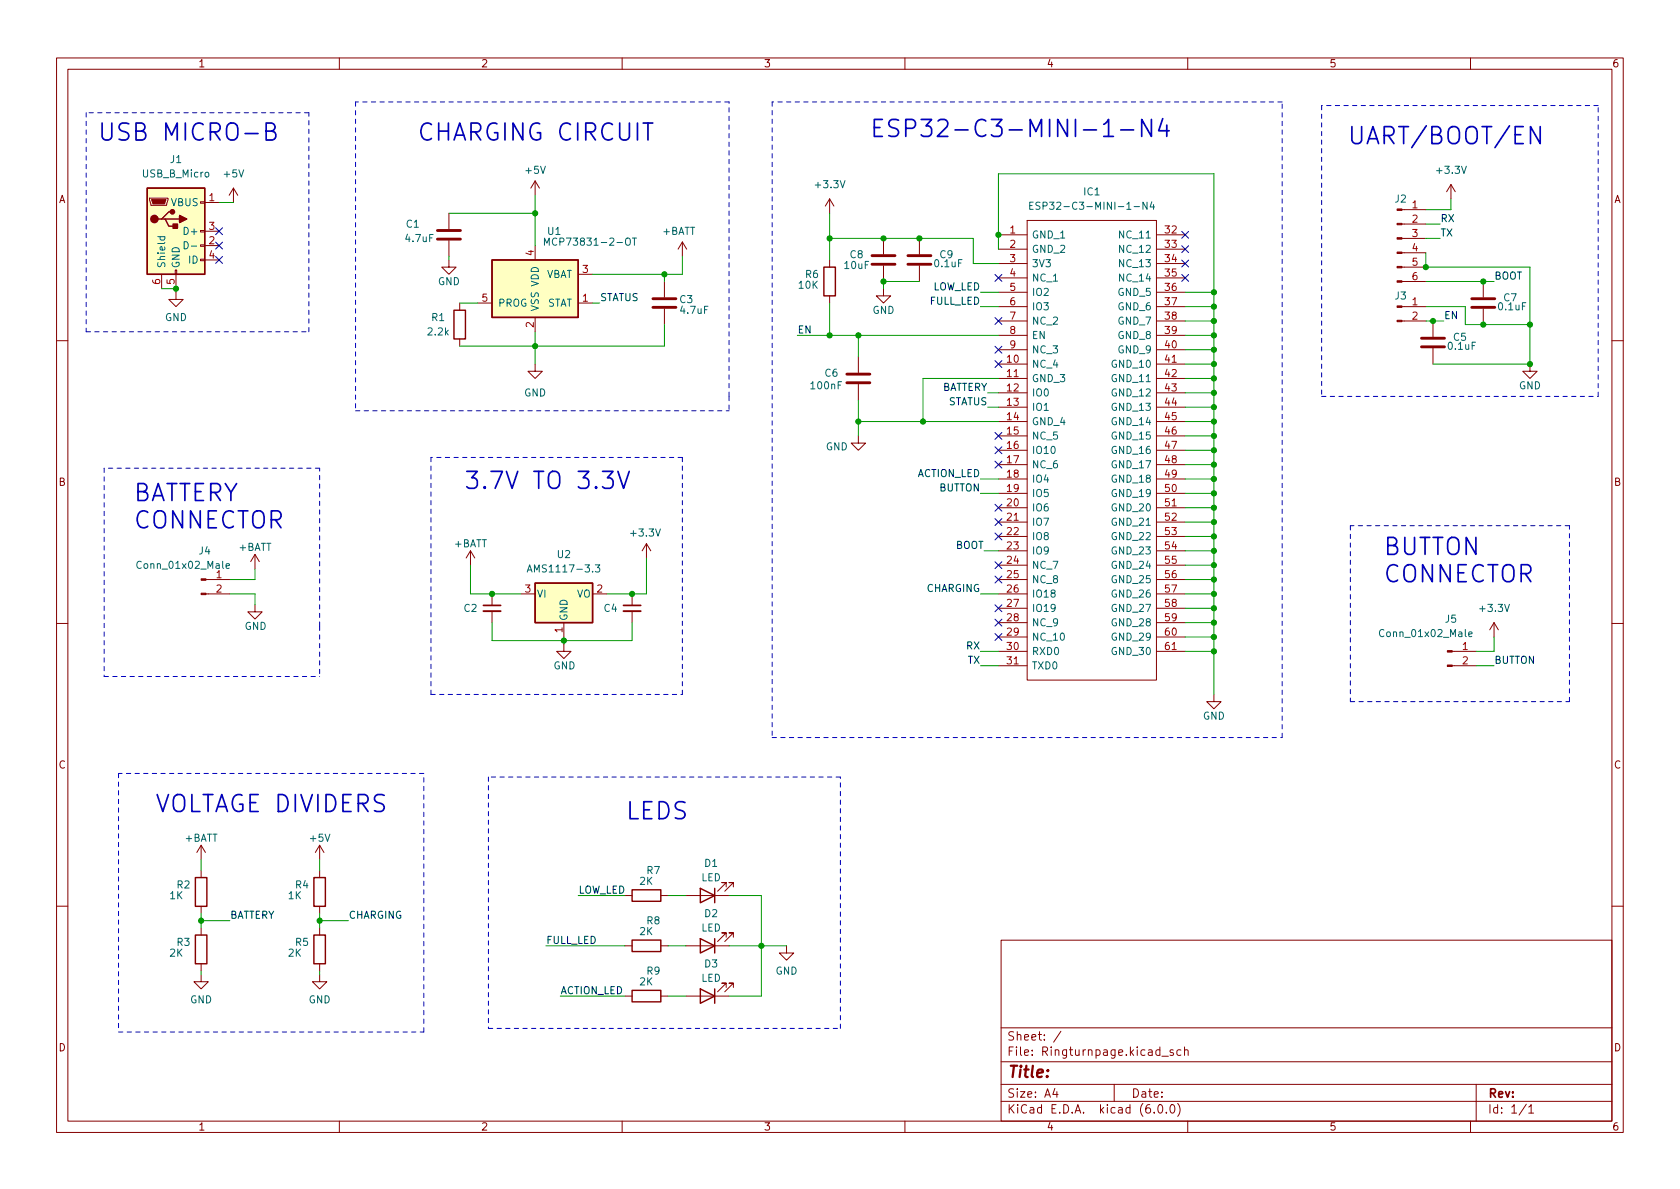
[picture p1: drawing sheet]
<svg xmlns="http://www.w3.org/2000/svg" width="297mm" height="210mm" viewBox="0 0 297 210" stroke-linecap="round" stroke-linejoin="round" font-family="sans-serif">
<g fill="none" stroke="#840000" stroke-width=".18">
<path d="M10 10.2h277v190.1h-277zM12 12.2h273v186.1h-273zM60 10.2v2M110 10.2v2M160 10.2v2M210 10.2v2M260 10.2v2M26.4 35h3.3v.3l-.2 1h-2.8zM35.4 35.7h.8v.2h-.8zM36.2 35.8h2.5M41.3 33.3l-.8 1.2M41.3 33.3v2.5"/>
<path d="M41.3 33.3l.7 1.2M79.4 37.7v2.8M94.6 32l-.7 1.3M94.6 32v2.5M94.6 32l.8 1.3M146.7 35.2l-.8 1.2M146.7 35.2v2.5M146.7 35.2l.7 1.2M181.6 39h22.9v81.3h-22.9zM247.9 39.6h4.2M247.9 37.1h4.2M256.5 32.6l-.7 1.3"/>
<path d="M256.5 32.6v2.6M256.5 32.6l.8 1.3M28.6 48.5v2.5M31 47.7h.2v.8h-.2zM31.1 51.7v1.3h1.3l-1.3 1.2-1.3-1.2h1.3M31.1 48.5v2.5M35.4 45.8h.8v.3h-.8zM35.4 43.3h.8v.3h-.8zM35.4 40.8h.8v.2h-.8zM36.2 43.4h2.5M36.2 40.9h2.5M36.2 46h2.5"/>
<path d="M79.4 46v1.2h1.2l-1.2 1.3-1.3-1.3h1.3M79.4 42.5v2.8M81.3 53.6v1.3M81.3 59.9v1.3M84.5 53.6h2.5M94.6 43.4v2.6M94.6 56.1v2.6M102.2 53.6h2.6M102.2 48.5h2.6M117.5 49.8v2.8M117.5 54.6v2.8M120.6 42.8l-.7 1.3"/>
<path d="M120.6 42.8v2.5M120.6 42.8l.8 1.3M146.7 46v1.2M146.7 52.3v1.3M156.2 51v1.3h1.3l-1.3 1.3-1.3-1.3h1.3M156.2 42.2v2.8M156.2 47v2.8M162.6 42.2v2.8M162.6 47v2.8M176.5 41.5h5.1M176.5 44.1h5.1M176.5 46.6h5.1"/>
<path d="M176.5 49.1h5.1M176.5 51.7h5.1M176.5 54.2h5.1M176.5 56.8h5.1M176.5 59.3h5.1M204.5 41.5h5M204.5 44.1h5M204.5 46.6h5M204.5 49.1h5M204.5 51.7h5M204.5 54.2h5M204.5 56.8h5"/>
<path d="M204.5 59.3h5M247.9 54.2h4.2M247.9 56.8h4.2M247.9 49.8h4.2M247.9 47.2h4.2M247.9 44.7h4.2M247.9 42.2h4.2M253.4 56.8v2.8M262.3 49.8v2.8M262.3 54.6v2.8M10 60.2h2M94.6 64.4v1.3h1.3l-1.3 1.2-1.3-1.2h1.3"/>
<path d="M151.8 77.1v1.3h1.2l-1.2 1.2-1.3-1.2h1.3M151.8 63.1v2.8M151.8 67.9v2.8M176.5 64.4h5.1M176.5 66.9h5.1M176.5 69.5h5.1M176.5 72h5.1M176.5 74.5h5.1M176.5 77.1h5.1M176.5 79.6h5.1M176.5 61.8h5.1M204.5 64.4h5"/>
<path d="M204.5 66.9h5M204.5 69.5h5M204.5 72h5M204.5 74.5h5M204.5 77.1h5M204.5 79.6h5M204.5 61.8h5M253.4 61.6v2.8M270.5 64.4v1.3h1.3l-1.3 1.2-1.3-1.2h1.3M285 60.2h2M45.1 98l-.8 1.3M45.1 98v2.6"/>
<path d="M45.1 98l.7 1.3M83.2 97.4l-.8 1.3M83.2 97.4v2.5M83.2 97.4l.7 1.3M114.3 96.1l.8 1.3M114.3 96.1v2.6M114.3 96.1l-.8 1.3M176.5 82.2h5.1M176.5 84.7h5.1M176.5 87.2h5.1M176.5 89.8h5.1M176.5 92.3h5.1"/>
<path d="M176.5 94.9h5.1M176.5 97.4h5.1M176.5 99.9h5.1M204.5 82.2h5M204.5 84.7h5M204.5 87.2h5M204.5 89.8h5M204.5 92.3h5M204.5 94.9h5M204.5 97.4h5M204.5 99.9h5M10 110.2h2"/>
<path d="M36.4 102.5h4.2M36.4 105h4.2M45.1 106.9v1.3h1.3l-1.3 1.3-1.3-1.3h1.3M87 105v2.1M87 108.1v2M92.1 105h2.5M99.7 113.9v1.3h1.3l-1.3 1.3-1.3-1.3h1.3M99.7 110.1v2.5M104.8 105h2.5M111.8 105v2.1M111.8 108.1v2M176.5 102.5h5.1"/>
<path d="M176.5 105h5.1M176.5 107.6h5.1M176.5 110.1h5.1M176.5 112.6h5.1M176.5 115.2h5.1M176.5 117.7h5.1M204.5 102.5h5M204.5 105h5M204.5 107.6h5M204.5 110.1h5M204.5 112.6h5M204.5 115.2h5"/>
<path d="M256.8 115.2h4.2M256.8 117.7h4.2M264.2 110.1l-.8 1.3M264.2 110.1v2.5M264.2 110.1l.7 1.3M285 110.2h2M214.6 122.8v1.3h1.3l-1.3 1.2-1.2-1.2h1.2M35.6 149.5v2.5M35.6 153.9v1.3M35.6 149.5l-.8 1.2M35.6 149.5l.7 1.2M56.5 149.5l-.7 1.2"/>
<path d="M56.5 149.5v2.5M56.5 153.9v1.3M56.5 149.5l.8 1.2M110.5 158.4h1.3M116.8 158.4h1.3M121.3 158.4h7.6M128.4 156.8v-.7h-.8h.8l-1.5 1.5M129.7 156.8v-.7h-.8h.8l-1.6 1.5M10 160.2h2M35.6 172.3v1.3h1.2l-1.2 1.3-1.3-1.3h1.3M35.6 160.3v1.2M35.6 164.1v1.2"/>
<path d="M35.6 170.4v1.3M56.5 172.3v1.3h1.3l-1.3 1.3-1.3-1.3h1.3M56.5 160.3v1.2M56.5 164.1v1.2M56.5 170.4v1.3M110.5 176.1h1.3M110.5 167.3h1.3M116.8 176.1h1.3M116.8 167.3h1.3M121.3 176.1h7.6M121.3 167.3h7.6M128.4 174.6v-.7h-.8h.8l-1.5 1.5"/>
<path d="M128.4 165.7v-.7h-.8h.8l-1.5 1.5M129.7 174.6v-.7h-.8h.8l-1.6 1.5M129.7 165.7v-.7h-.8h.8l-1.6 1.5M139.1 167.3v1.2h1.2l-1.2 1.3-1.3-1.3h1.3M177 166.3h108v32h-108zM285 160.2h2M60 198.3v2M110 198.3v2M160 198.3v2M177 194.8h108M177 191.8h108M177 187.8h108"/>
<path d="M177 181.8h108M186.5 192.5l-.4 1h1M186.9 193v1M187.6 182.4l-1.3 1.9M197 191.8v3M204.1 196.7v.1M204.9 195.4l.2-.1a.81 .81 0 0 1 .6 .7 .81 .81 0 0 1-.3 .8h-.2a.81 .81 0 0 1-.6-.6 .81 .81 0 0 1 .3-.8zM205.4 186.8h1.2M206.2 196.7v.1M207.1 195.4l.1-.1a.81 .81 0 0 1 .6 .7 .81 .81 0 0 1-.3 .8h-.1a.81 .81 0 0 1-.6-.6 .81 .81 0 0 1 .3-.8zM207.4 185.7l-.3-.1-.2 .2v.3l.5 .1v.4h-.5M208.2 195.1a1.72 1.72 0 0 1 0 2.3"/>
<path d="M208.8 185.7l-.4-.1-.3 .3v.4l.1 .3h.6M209.4 185.8l.2-.2 .4 .1 .1 .9M209.4 185.1v1.5M210 198.3v2M260 198.3v2M261 191.8v6.5M269.9 195.3l-1.3 1.9M270.3 195.8l.4-.5v1.5M270.3 196.8h.9"/>
</g>
<g fill="none" stroke="#006464" stroke-width=".18">
<path d="M182.1 36.4h.4M182.7 35.7h-.6v1.3h.6M183.9 35.8l-.5-.1-.2 .2v.3l.6 .3 .1 .3-.3 .2h-.4M202.8 35.7v1.3l-.7-1.3v1.3M203.7 35.7l-.3 .9h.7M204 36.2v.8M27.9 41.9h1.2M28.4 41.9l-.1 .3 .2 .3 .6-.2v-.4M32.6 42.7a.64 .64 0 0 1 .7 .7 .64 .64 0 0 1-.7 .6zM33.8 43.5h1M96.3 43.4v-1.3l.4 .9 .4-.9v1.3M111.8 42.1h.7"/>
<path d="M112.2 42.1v1.3M105.3 99.9h.7l-.4 .5 .4 .1v.5l-.2 .2-.5-.2M40 100.1l.6-.1-.1-.3h-.3l-.2 .2v.6h.5M93.2 101.2l.4-1.3 .5 1.3M93.3 100.8h.6M259.7 112.2l.6-.2-.1-.2-.3-.1-.2 .2v.6h.5"/>
</g>
<g fill="none" stroke="#840000" stroke-width=".51">
<path d="M77.3 40.8h4.1M77.3 42.3h4.1M115.4 54.4h4.1M115.4 52.8h4.1M154.2 46.7h4M154.2 45.2h4M160.5 46.7h4.1M160.5 45.2h4.1M251.3 59.8h4.1M260.2 54.4h4.1M260.2 52.8h4.1M149.7 66.2h4.1"/>
<path d="M149.7 67.7h4.1M251.3 61.3h4.1"/>
</g>
<g fill="#ffffc2" stroke="#ffffc2" stroke-width=".18">
<path d="M26 33.3h10.2v15.2h-10.2z"/>
<path d="M87 46h15.2v10.1h-15.2z"/>
<path d="M94.6 103.1h10.2v7h-10.2z"/>
</g>
<g fill="none" stroke="#840000" stroke-width=".25">
<path d="M26 33.3h10.2v15.2h-10.2zM28.6 38.7h.6l.6 1.3h1.3M29.2 38.7h2.5M30.5 37.5h-.7l-1.2 1.2h-.7M80.3 54.9h2v5h-2zM87 46h15.2v10.1h-15.2zM145.7 47.2h2v5.1h-2zM94.6 103.1h10.2v7h-10.2zM34.5 155.2h2.1v5.1h-2.1zM55.5 155.2h2v5.1h-2zM111.8 157.3h5v2.1h-5zM123.8 157.1l2.6 1.3-2.6 1.2z"/>
<path d="M126.4 157.1v2.5M34.5 165.3h2.1v5.1h-2.1zM55.5 165.3h2v5.1h-2zM111.8 175.1h5v2.1h-5zM111.8 166.2h5v2.1h-5zM123.8 174.9l2.6 1.2-2.6 1.3zM123.8 166l2.6 1.3-2.6 1.2zM126.4 166v2.5M126.4 174.9v2.5"/>
</g>
<g fill="#840000" stroke="#840000" stroke-width=".25">
<path d="M31.7 38.1l1.3 .6-1.3 .7z"/>
<path d="M30.6 39.6h.8v.8h-.8z"/>
<circle cx="27.3" cy="38.7" r=".63"/>
<circle cx="30.5" cy="37.5" r=".38"/>
</g>
<g fill="#840000" stroke="#840000" stroke-width=".18">
<path d="M26.8 35.3h2.5l-.2 .8h-2z"/>
<path d="M247 49.7h.9v.2h-.9z"/>
<path d="M247 47.1h.9v.3h-.9z"/>
<path d="M247 44.6h.9v.2h-.9z"/>
<path d="M247 42h.9v.3h-.9z"/>
<path d="M247 39.5h.9v.2h-.9z"/>
<path d="M247 37h.9v.2h-.9z"/>
<path d="M255.9 117.6h.9v.3h-.9z"/>
<path d="M255.9 115.1h.9v.2h-.9z"/>
<path d="M35.6 104.9h.8v.3h-.8z"/>
<path d="M35.6 102.4h.8v.2h-.8z"/>
<path d="M247 56.6h.9v.3h-.9z"/>
<path d="M247 54.1h.9v.3h-.9z"/>
</g>
<path d="M85.5 108.1h3M110.2 108.1h3.1" fill="none" stroke="#840000" stroke-width=".33"/>
<path d="M85.5 107.1h3M110.2 107.1h3.1" fill="none" stroke="#840000" stroke-width=".3"/>
<path d="M47.1 23.2h1a.73 .73 0 0 0 .5-.7 .73 .73 0 0 0-.5-.7h-1v3h1.1a.8 .8 0 0 0 .6-.9 .8 .8 0 0 0-.7-.7M195.2 22l.2-.2 .6-.7v3M195.2 24.1h1.7M198.2 23h2.2M203.6 21.1v3l-1.7-3v3M205.6 21l-.7 2.1h1.8M206.3 22.1v2M272.3 22.4v3l-1.7-3v3M109.3 83.4l1 3 1-3" fill="none" stroke="#0000c2" stroke-width=".3"/>
<g fill="none" stroke="#0000c2" stroke-width=".18" stroke-dasharray=".8 .8">
<path d="M15.2 19.9v38.8M54.6 19.9h-39.4M62.9 18v54.6M128.9 18h-66M136.5 18v112.4M226.7 18h-90.2M233.7 18.7v51.4M282.6 18.7h-48.9M15.2 58.7h39.4M54.6 58.7v-38.8M62.9 72.6h66M128.9 70.1v-52.1"/>
<path d="M128.9 70.1v2.5M233.7 70.1h48.9M282.6 70.1v-51.4M18.4 82.8v36.8M56.5 82.8h-38.1M76.2 80.9v41.9M120.6 80.9h-44.4M238.8 93v31.1M277.5 93h-38.7M18.4 119.6h38.1M56.5 110.7v-27.9M56.5 110.7v8.9"/>
<path d="M21 136.8v45.7M74.9 136.8h-53.9M76.2 122.8h44.4M86.4 137.4v44.5M120.6 122.8v-41.9M136.5 130.4h90.2M148.6 137.4h-62.2M226.7 130.4v-112.4M238.8 124.1h38.7M277.5 124.1v-31.1M21 182.5h53.9M74.9 182.5v-45.7"/>
<path d="M86.4 181.9h62.2M148.6 181.9v-44.5"/>
</g>
<g fill="none" stroke="#009600" stroke-width=".18">
<path d="M38.7 35.8h2.6M79.4 37.7h15.2M94.6 34.5v8.9M146.7 37.7v8.3M252.1 39.6h2.5M256.5 35.2v1.9h-4.4M28.6 51h2.5v.7M79.4 45.3v.7M81.3 53.6h3.2M94.6 58.7v5.7M104.8 53.6h1.2M117.5 48.5v1.3"/>
<path d="M117.5 57.4v3.8h-36.2M120.6 45.3v3.2h-15.8M141 59.3h35.5M146.7 53.6v5.7M146.7 42.2h25.4v4.4h4.4M151.8 59.3v3.8M162.6 49.8h-6.4v1.2M173.4 54.2h3.1M173.4 51.7h3.1M176.5 44.1v-13.4h38.1v92.1M209.5 59.3h5.1M209.5 54.2h5.1"/>
<path d="M209.5 51.7h5.1M209.5 56.8h5.1M252.1 42.2h2.5M252.1 54.2h7v3.2h11.4M252.1 49.8h12.1M252.1 44.7v2.5h18.4v17.2h-17.1M252.1 56.8h3.2M151.8 70.7v6.4M151.8 74.5h24.7M174.6 72h1.9M174.6 69.5h1.9M176.5 66.9h-13.3v7.6"/>
<path d="M209.5 72h5.1M209.5 74.5h5.1M209.5 69.5h5.1M209.5 66.9h5.1M209.5 64.4h5.1M209.5 61.8h5.1M209.5 77.1h5.1M209.5 79.6h5.1M83.2 99.9v5.1h8.9M114.3 98.7v6.3h-7M173.4 84.7h3.1M173.4 87.2h3.1"/>
<path d="M174 97.4h2.5M209.5 84.7h5.1M209.5 87.2h5.1M209.5 97.4h5.1M209.5 89.8h5.1M209.5 92.3h5.1M209.5 94.9h5.1M209.5 99.9h5.1M209.5 82.2h5.1M40.6 105h4.5v1.9M45.1 100.6v1.9h-4.5M87 110.1v3.2h24.8v-3.2"/>
<path d="M99.7 112.6v1.3M173.4 115.2h3.1M173.4 105h3.1M173.4 117.7h3.1M209.5 115.2h5.1M209.5 112.6h5.1M209.5 102.5h5.1M209.5 105h5.1M209.5 110.1h5.1M209.5 107.6h5.1M261 117.7h3.2M264.2 112.6v2.6h-3.2"/>
<path d="M35.6 152v1.9M56.5 152v1.9M102.2 158.4h8.3M118.1 158.4h3.2M128.9 158.4h5.7v17.7h-5.7M35.6 162.8h5M35.6 161.5v2.6M35.6 171.7v.6M56.5 161.5v2.6M56.5 171.7v.6M56.5 162.8h5.1M96.5 167.3h14"/>
<path d="M99.1 176.1h11.4M118.1 176.1h3.2M118.1 167.3h3.2M128.9 167.3h10.2"/>
</g>
<g fill="none" stroke="#000084" stroke-width=".18">
<path d="M38.1 40.3l1.2 1.2M38.1 42.8l1.2 1.2M38.1 45.4l1.2 1.2M39.3 40.3l-1.2 1.2M39.3 42.8l-1.2 1.2M39.3 45.4l-1.2 1.2M175.9 48.5l1.2 1.3M175.9 56.2l1.2 1.2M177.1 48.5l-1.2 1.3M177.1 56.2l-1.2 1.2M208.9 40.9l1.3 1.2M208.9 43.5l1.3 1.2"/>
<path d="M208.9 48.5l1.3 1.3M208.9 46l1.3 1.2M210.2 40.9l-1.3 1.2M210.2 43.5l-1.3 1.2M210.2 48.5l-1.3 1.3M210.2 46l-1.3 1.2M175.9 63.8l1.2 1.2M175.9 61.2l1.2 1.3M175.9 76.5l1.2 1.2M175.9 79l1.2 1.2M177.1 79l-1.2 1.2M177.1 63.8l-1.2 1.2"/>
<path d="M177.1 61.2l-1.2 1.3M177.1 76.5l-1.2 1.2M175.9 91.7l1.2 1.2M175.9 99.3l1.2 1.3M175.9 81.6l1.2 1.2M175.9 94.3l1.2 1.2M175.9 89.2l1.2 1.2M177.1 91.7l-1.2 1.2M177.1 81.6l-1.2 1.2M177.1 99.3l-1.2 1.3M177.1 94.3l-1.2 1.2M177.1 89.2l-1.2 1.2"/>
<path d="M175.9 109.5l1.2 1.2M175.9 107l1.2 1.2M175.9 101.9l1.2 1.2M175.9 112l1.2 1.3M177.1 109.5l-1.2 1.2M177.1 107l-1.2 1.2M177.1 101.9l-1.2 1.2M177.1 112l-1.2 1.3"/>
</g>
<g fill="#009600" stroke="#009600" stroke-width=".18">
<circle cx="214.6" cy="82.2" r=".46"/>
<circle cx="214.6" cy="105" r=".46"/>
<circle cx="214.6" cy="56.8" r=".46"/>
<circle cx="214.6" cy="54.2" r=".46"/>
<circle cx="214.6" cy="51.7" r=".46"/>
<circle cx="146.7" cy="42.2" r=".46"/>
<circle cx="146.7" cy="59.3" r=".46"/>
<circle cx="214.6" cy="112.6" r=".46"/>
<circle cx="214.6" cy="115.2" r=".46"/>
<circle cx="214.6" cy="99.9" r=".46"/>
<circle cx="214.6" cy="102.5" r=".46"/>
<circle cx="214.6" cy="97.4" r=".46"/>
<circle cx="151.8" cy="59.3" r=".46"/>
<circle cx="162.6" cy="42.2" r=".46"/>
<circle cx="156.2" cy="42.2" r=".46"/>
<circle cx="176.5" cy="41.5" r=".46"/>
<circle cx="156.2" cy="49.8" r=".46"/>
<circle cx="163.2" cy="74.5" r=".46"/>
<circle cx="151.8" cy="74.5" r=".46"/>
<circle cx="214.6" cy="89.8" r=".46"/>
<circle cx="214.6" cy="92.3" r=".46"/>
<circle cx="214.6" cy="94.9" r=".46"/>
<circle cx="214.6" cy="79.6" r=".46"/>
<circle cx="214.6" cy="77.1" r=".46"/>
<circle cx="214.6" cy="84.7" r=".46"/>
<circle cx="214.6" cy="87.2" r=".46"/>
<circle cx="214.6" cy="74.5" r=".46"/>
<circle cx="214.6" cy="69.5" r=".46"/>
<circle cx="214.6" cy="59.3" r=".46"/>
<circle cx="214.6" cy="66.9" r=".46"/>
<circle cx="214.6" cy="61.8" r=".46"/>
<circle cx="214.6" cy="64.4" r=".46"/>
<circle cx="214.6" cy="107.6" r=".46"/>
<circle cx="214.6" cy="110.1" r=".46"/>
<circle cx="214.6" cy="72" r=".46"/>
<circle cx="262.3" cy="57.4" r=".46"/>
<circle cx="270.5" cy="57.4" r=".46"/>
<circle cx="262.3" cy="49.8" r=".46"/>
<circle cx="252.1" cy="47.2" r=".46"/>
<circle cx="253.4" cy="56.8" r=".46"/>
<circle cx="270.5" cy="64.4" r=".46"/>
<circle cx="94.6" cy="37.7" r=".46"/>
<circle cx="117.5" cy="48.5" r=".46"/>
<circle cx="31.1" cy="51" r=".46"/>
<circle cx="94.6" cy="61.2" r=".46"/>
<circle cx="111.8" cy="105" r=".46"/>
<circle cx="87" cy="105" r=".46"/>
<circle cx="99.7" cy="113.3" r=".46"/>
<circle cx="134.6" cy="167.3" r=".46"/>
<circle cx="35.6" cy="162.8" r=".46"/>
<circle cx="56.5" cy="162.8" r=".46"/>
</g>
<g font-size="4.2" fill="#0000c2">
<text x="17.1" y="24.9">USB MICRO-B</text>
<text x="73.7" y="24.9">CHARGING CIRCUIT</text>
<text x="153.7" y="24.3">ESP32-C3-MINI-1-N4</text>
<text x="238.1" y="25.5">UART/BOOT/EN</text>
<text x="23.5" y="88.6">BATTERY</text>
<text x="81.9" y="86.5">3.7V TO 3.3V</text>
<text x="23.5" y="93.5">CONNECTOR</text>
<text x="244.5" y="98.2">BUTTON</text>
<text x="244.5" y="103">CONNECTOR</text>
<text x="27.3" y="143.6">VOLTAGE DIVIDERS</text>
<text x="110.5" y="144.9">LEDS</text>
</g>
<text font-size="2.8" fill="#840000" x="178" y="190.6">Title:</text>
<g font-size="2.1" fill="#840000">
<text x="178" y="184">Sheet: /</text>
<text x="178" y="186.7">File: Ringturnpage.kicad_sch</text>
<text x="178" y="196.9">KiCad E.D.A. kicad (6.0.0)</text>
<text x="178" y="194.1">Size: A4</text>
<text x="200" y="194.1">Date:</text>
<text x="263" y="194.1">Rev:</text>
<text x="263" y="196.9">Id: 1/1</text>
</g>
<g font-size="1.8" fill="#840000">
<text x="35" y="11.9">1</text>
<text x="85" y="11.9">2</text>
<text x="135" y="11.9">3</text>
<text x="185" y="11.9">4</text>
<text x="235" y="11.9">5</text>
<text x="285" y="11.9">6</text>
<text x="10.3" y="35.9">A</text>
<text x="285.3" y="35.9">A</text>
<text x="10.3" y="85.9">B</text>
<text x="285.3" y="85.9">B</text>
<text x="10.3" y="135.9">C</text>
<text x="285.3" y="135.9">C</text>
<text x="10.3" y="185.9">D</text>
<text x="285.3" y="185.9">D</text>
<text x="35" y="199.9">1</text>
<text x="85" y="199.9">2</text>
<text x="135" y="199.9">3</text>
<text x="185" y="199.9">4</text>
<text x="235" y="199.9">5</text>
<text x="285" y="199.9">6</text>
</g>
<g font-size="1.8" fill="#006464">
<text x="30.1" y="28.8">J1</text>
<text x="25.3" y="31.4">USB_B_Micro</text>
<text x="39.7" y="31.4">+5V</text>
<text x="93" y="30.7">+5V</text>
<text x="144.3" y="33.3">+3.3V</text>
<text x="191.7" y="34.5">IC1</text>
<text x="246.7" y="35.8">J2</text>
<text x="254.2" y="30.7">+3.3V</text>
<text x="30.3" y="36.4">VBUS</text>
<text x="32.9" y="41.5">D+</text>
<text x="71.8" y="40.3">C1</text>
<text x="96.9" y="41.5">U1</text>
<text x="117.1" y="41.5">+BATT</text>
<text x="184.5" y="37.1">ESP32-C3-MINI-1-N4</text>
<text x="29.2" y="47.5" transform="rotate(-90 29.2 47.5)">Shield</text>
<text x="31.7" y="47.5" transform="rotate(-90 31.7 47.5)">GND</text>
<text x="33.4" y="46.6">ID</text>
<text x="71.8" y="42.8">4.7uF</text>
<text x="97.6" y="43.4">MCP73831-2-OT</text>
<text x="149.4" y="47.6">10uF</text>
<text x="150.3" y="45.7">C8</text>
<text x="165.3" y="47.2">0.1uF</text>
<text x="166.2" y="45.7">C9</text>
<text x="182.4" y="42.2">GND_1</text>
<text x="182.4" y="44.7">GND_2</text>
<text x="182.4" y="47.2">3V3</text>
<text x="198.2" y="42.2">NC_11</text>
<text x="198.2" y="44.7">NC_12</text>
<text x="198.2" y="47.2">NC_13</text>
<text x="77.4" y="50.4">GND</text>
<text x="96.4" y="49.1">VBAT</text>
<text x="120.2" y="53.6">C3</text>
<text x="141.3" y="51">10K</text>
<text x="142.4" y="49.1">R6</text>
<text x="182.4" y="49.8">NC_1</text>
<text x="182.4" y="52.3">IO2</text>
<text x="197.8" y="52.3">GND_5</text>
<text x="198.2" y="49.8">NC_14</text>
<text x="246.7" y="53">J3</text>
<text x="265.9" y="53.3">C7</text>
<text x="29.1" y="56.8">GND</text>
<text x="75.7" y="59.3">2.2k</text>
<text x="76.3" y="56.8">R1</text>
<text x="88" y="54.2">PROG</text>
<text x="95.2" y="55.1" transform="rotate(-90 95.2 55.1)">VSS VDD</text>
<text x="96.6" y="54.2">STAT</text>
<text x="120.4" y="55.5">4.7uF</text>
<text x="154.2" y="55.5">GND</text>
<text x="182.4" y="54.9">IO3</text>
<text x="182.4" y="57.4">NC_2</text>
<text x="182.4" y="59.9">EN</text>
<text x="197.8" y="54.9">GND_6</text>
<text x="197.8" y="57.4">GND_7</text>
<text x="197.8" y="59.9">GND_8</text>
<text x="265" y="54.9">0.1uF</text>
<text x="182.4" y="65">NC_4</text>
<text x="182.4" y="62.5">NC_3</text>
<text x="196.8" y="65">GND_10</text>
<text x="197.8" y="62.5">GND_9</text>
<text x="256.1" y="61.8">0.1uF</text>
<text x="257" y="60.3">C5</text>
<text x="92.6" y="70.1">GND</text>
<text x="143.5" y="68.8">100nF</text>
<text x="145.9" y="66.6">C6</text>
<text x="182.4" y="67.6">GND_3</text>
<text x="182.4" y="70.1">IO0</text>
<text x="196.8" y="67.6">GND_11</text>
<text x="196.8" y="70.1">GND_12</text>
<text x="268.5" y="68.8">GND</text>
<text x="182.4" y="72.6">IO1</text>
<text x="182.4" y="75.2">GND_4</text>
<text x="182.4" y="77.7">NC_5</text>
<text x="196.8" y="72.6">GND_13</text>
<text x="196.8" y="75.2">GND_14</text>
<text x="196.8" y="77.7">GND_15</text>
<text x="146" y="79.6">GND</text>
<text x="182.4" y="80.3">IO10</text>
<text x="182.4" y="82.8">NC_6</text>
<text x="196.8" y="80.3">GND_16</text>
<text x="196.8" y="82.8">GND_17</text>
<text x="182.4" y="85.3">IO4</text>
<text x="182.4" y="87.9">IO5</text>
<text x="196.8" y="85.3">GND_18</text>
<text x="196.8" y="87.9">GND_19</text>
<text x="111.7" y="94.9">+3.3V</text>
<text x="182.4" y="90.4">IO6</text>
<text x="182.4" y="93">IO7</text>
<text x="182.4" y="95.5">IO8</text>
<text x="196.8" y="90.4">GND_20</text>
<text x="196.8" y="93">GND_21</text>
<text x="196.8" y="95.5">GND_22</text>
<text x="24.7" y="100.6">Conn_01x02_Male</text>
<text x="35.2" y="98">J4</text>
<text x="42.2" y="97.4">+BATT</text>
<text x="80.3" y="96.8">+BATT</text>
<text x="94.2" y="101.2">AMS1117-3.3</text>
<text x="98.6" y="98.7">U2</text>
<text x="182.4" y="98">IO9</text>
<text x="182.4" y="100.6">NC_7</text>
<text x="196.8" y="98">GND_23</text>
<text x="196.8" y="100.6">GND_24</text>
<text x="94.9" y="105.7">VI</text>
<text x="102" y="105.7">VO</text>
<text x="182.4" y="103.1">NC_8</text>
<text x="182.4" y="105.7">IO18</text>
<text x="196.8" y="103.1">GND_25</text>
<text x="196.8" y="105.7">GND_26</text>
<text x="43.2" y="111.4">GND</text>
<text x="82.1" y="108.2">C2</text>
<text x="100.3" y="109.8" transform="rotate(-90 100.3 109.8)">GND</text>
<text x="106.8" y="108.2">C4</text>
<text x="182.4" y="108.2">IO19</text>
<text x="182.4" y="110.7">NC_9</text>
<text x="182.4" y="113.3">NC_10</text>
<text x="196.8" y="108.2">GND_27</text>
<text x="196.8" y="110.7">GND_28</text>
<text x="196.8" y="113.3">GND_29</text>
<text x="244.4" y="112.6">Conn_01x02_Male</text>
<text x="255.6" y="110.1">J5</text>
<text x="261.8" y="108.2">+3.3V</text>
<text x="97.8" y="118.4">GND</text>
<text x="182.4" y="115.8">RXD0</text>
<text x="182.4" y="118.4">TXD0</text>
<text x="196.8" y="115.8">GND_30</text>
<text x="212.7" y="127.2">GND</text>
<text x="32.7" y="148.8">+BATT</text>
<text x="54.9" y="148.8">+5V</text>
<text x="114.4" y="154.6">R7</text>
<text x="124" y="155.8">LED</text>
<text x="124.6" y="153.3">D1</text>
<text x="30" y="159">1K</text>
<text x="31.3" y="157.1">R2</text>
<text x="51" y="159">1K</text>
<text x="52.3" y="157.1">R4</text>
<text x="113.1" y="156.5">2K</text>
<text x="31.3" y="167.3">R3</text>
<text x="52.3" y="167.3">R5</text>
<text x="113.1" y="165.3">2K</text>
<text x="114.4" y="163.4">R8</text>
<text x="124" y="164.7">LED</text>
<text x="124.6" y="162.2">D2</text>
<text x="30" y="169.2">2K</text>
<text x="51" y="169.2">2K</text>
<text x="114.4" y="172.3">R9</text>
<text x="124" y="173.6">LED</text>
<text x="124.6" y="171.1">D3</text>
<text x="137.1" y="172.3">GND</text>
<text x="33.6" y="177.4">GND</text>
<text x="54.5" y="177.4">GND</text>
<text x="113.1" y="174.2">2K</text>
</g>
<g font-size="1.8" fill="#a90000">
<text x="37" y="35.6">1</text>
<text x="37" y="40.6">3</text>
<text x="178.6" y="41.3">1</text>
<text x="206" y="41.3">32</text>
<text x="249.7" y="36.8">1</text>
<text x="249.7" y="39.4">2</text>
<text x="249.7" y="41.9">3</text>
<text x="37" y="43.2">2</text>
<text x="37" y="45.7">4</text>
<text x="94.4" y="45.2" transform="rotate(-90 94.4 45.2)">4</text>
<text x="178.6" y="43.8">2</text>
<text x="178.6" y="46.3">3</text>
<text x="206" y="43.8">33</text>
<text x="206" y="46.3">34</text>
<text x="249.7" y="44.4">4</text>
<text x="249.7" y="47">5</text>
<text x="28.3" y="50.3" transform="rotate(-90 28.3 50.3)">6</text>
<text x="30.9" y="50.3" transform="rotate(-90 30.9 50.3)">5</text>
<text x="85.2" y="53.3">5</text>
<text x="103" y="53.3">1</text>
<text x="103" y="48.3">3</text>
<text x="178.6" y="48.9">4</text>
<text x="178.6" y="51.4">5</text>
<text x="178.6" y="54">6</text>
<text x="206" y="48.9">35</text>
<text x="206" y="51.4">36</text>
<text x="206" y="54">37</text>
<text x="249.7" y="49.5">6</text>
<text x="249.7" y="54">1</text>
<text x="94.4" y="57.9" transform="rotate(-90 94.4 57.9)">2</text>
<text x="178.6" y="56.5">7</text>
<text x="178.6" y="59">8</text>
<text x="206" y="56.5">38</text>
<text x="206" y="59">39</text>
<text x="249.7" y="56.5">2</text>
<text x="178.1" y="64.1">10</text>
<text x="178.6" y="61.6">9</text>
<text x="206" y="61.6">40</text>
<text x="206" y="64.1">41</text>
<text x="178.1" y="66.7">11</text>
<text x="178.1" y="69.2">12</text>
<text x="178.1" y="71.7">13</text>
<text x="206" y="66.7">42</text>
<text x="206" y="69.2">43</text>
<text x="206" y="71.7">44</text>
<text x="178.1" y="74.3">14</text>
<text x="178.1" y="76.8">15</text>
<text x="206" y="74.3">45</text>
<text x="206" y="76.8">46</text>
<text x="178.1" y="79.4">16</text>
<text x="178.1" y="81.9">17</text>
<text x="206" y="79.4">47</text>
<text x="206" y="81.9">48</text>
<text x="178.1" y="84.4">18</text>
<text x="178.1" y="87">19</text>
<text x="178.1" y="89.5">20</text>
<text x="206" y="84.4">49</text>
<text x="206" y="87">50</text>
<text x="206" y="89.5">51</text>
<text x="178.1" y="92.1">21</text>
<text x="178.1" y="94.6">22</text>
<text x="206" y="92.1">52</text>
<text x="206" y="94.6">53</text>
<text x="178.1" y="97.1">23</text>
<text x="178.1" y="99.7">24</text>
<text x="206" y="97.1">54</text>
<text x="206" y="99.7">55</text>
<text x="38.2" y="102.2">1</text>
<text x="38.2" y="104.8">2</text>
<text x="92.9" y="104.8">3</text>
<text x="105.6" y="104.8">2</text>
<text x="178.1" y="102.2">25</text>
<text x="178.1" y="104.8">26</text>
<text x="178.1" y="107.3">27</text>
<text x="206" y="102.2">56</text>
<text x="206" y="104.8">57</text>
<text x="206" y="107.3">58</text>
<text x="99.4" y="111.9" transform="rotate(-90 99.4 111.9)">1</text>
<text x="178.1" y="109.8">28</text>
<text x="178.1" y="112.4">29</text>
<text x="206" y="109.8">59</text>
<text x="206" y="112.4">60</text>
<text x="178.1" y="114.9">30</text>
<text x="178.1" y="117.5">31</text>
<text x="206" y="114.9">61</text>
<text x="258.6" y="114.9">1</text>
<text x="258.6" y="117.5">2</text>
</g>
<g font-size="1.8" fill="#0f0f0f">
<text x="254.6" y="41.8">TX</text>
<text x="254.6" y="39.3">RX</text>
<text x="106" y="53.2">STATUS</text>
<text x="164.3" y="53.9">FULL_LED</text>
<text x="164.7" y="51.3">LOW_LED</text>
<text x="264.2" y="49.4">BOOT</text>
<text x="141" y="59">EN</text>
<text x="255.3" y="56.4">EN</text>
<text x="166.3" y="69.1">BATTERY</text>
<text x="167.5" y="71.7">STATUS</text>
<text x="162.1" y="84.4">ACTION_LED</text>
<text x="166" y="86.9">BUTTON</text>
<text x="168.9" y="97.1">BOOT</text>
<text x="163.7" y="104.7">CHARGING</text>
<text x="170.9" y="114.8">RX</text>
<text x="171.1" y="117.4">TX</text>
<text x="264.2" y="117.4">BUTTON</text>
<text x="102.2" y="158">LOW_LED</text>
<text x="40.6" y="162.5">BATTERY</text>
<text x="61.6" y="162.5">CHARGING</text>
<text x="96.5" y="166.9">FULL_LED</text>
<text x="99.1" y="175.8">ACTION_LED</text>
</g>
</svg>
